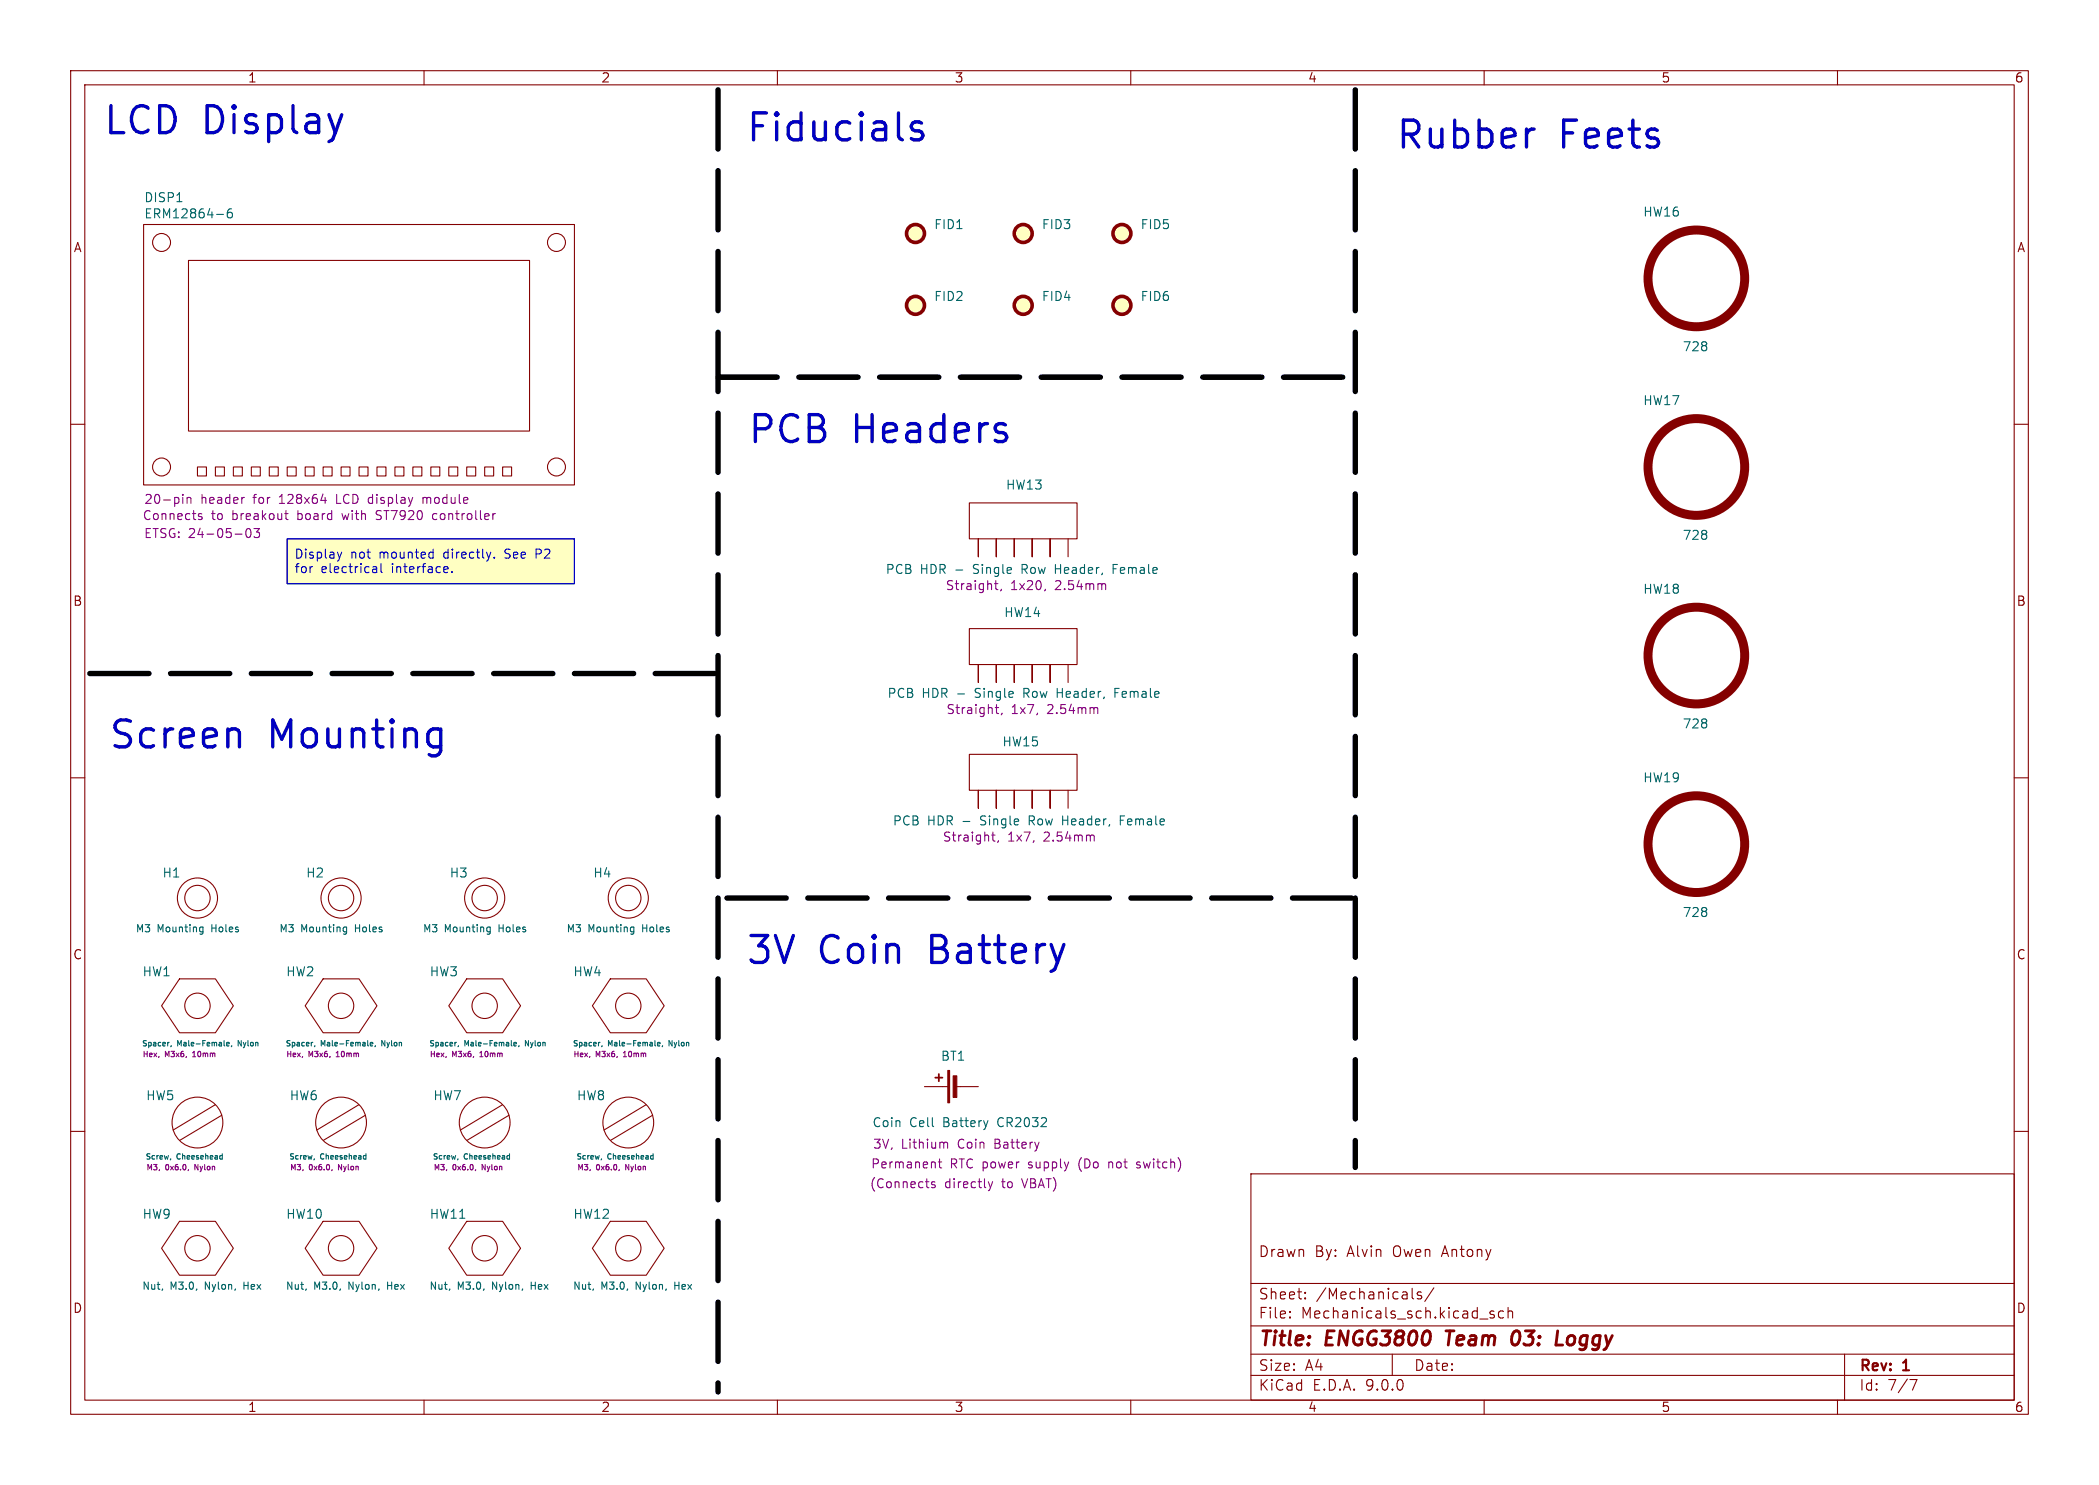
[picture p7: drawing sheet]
<svg xmlns="http://www.w3.org/2000/svg" width="297mm" height="210mm" viewBox="0 0 297 210" stroke-linecap="round" stroke-linejoin="round" font-family="sans-serif">
<g fill="none" stroke="#840000" stroke-width=".15">
<path d="M10 10h277v190h-277zM12 12h273v186h-273zM60 10v2M110 10v2M160 10v2M210 10v2M260 10v2M10 60h2M285 60h2M10 110h2M285 110h2M10 160h2"/>
<path d="M177 166h108v32h-108zM285 160h2M60 198v2M110 198v2M160 198v2M177 194.5h108M177 191.5h108M177 187.5h108M177 181.5h108M182.5 186.3h.1l-.1 .1M182.5 186.3v.1M182.5 185.5v.1"/>
<path d="M182.5 185.5h.1l-.1 .1M184.7 183.6v.1M184.7 183.6h-.1l.1 .1M184.7 182.8v.1M184.7 182.8h-.1l.1 .1M197 191.5v3M199.8 182.2v1.3l.2 .2M201.1 182.8l-.4-.1-.2 .2 .1 .2 .5 .2 .1 .1-.1 .2-.1 .1-.5-.1M202.9 182.1l-1.3 2M210 198v2M211.4 185.5l-.4-.1-.2 .2 .1 .2 .5 .2 .1 .1-.1 .2-.2 .1-.4-.1M212.7 185.5l-.4-.1-.3 .3v.4l.2 .2 .1 .1 .4-.1"/>
<path d="M213.4 185.5a.37 .37 0 0 1 .6 .1v.8M213.4 184.9v1.5M260 198v2M261 191.5v6.5M270.2 195.1h1l-.6 1.5"/>
</g>
<path d="M204.6 188.2h1.1M205.2 188.2l-.3 2M214.9 188.3a.51 .51 0 0 0-.8 .3 1.52 1.52 0 0 0 0 1.5 .51 .51 0 0 0 .8-.3M220.2 190.2h.9M221.9 189.1l-.2 .7 .2 .3" fill="none" stroke="#840000" stroke-width=".4"/>
<path d="M40.6 76.2h40.7v6.4h-40.7z" fill="#ffffc2"/>
<g fill="none" stroke="#840000" stroke-width=".15">
<path d="M20.3 31.8h61v36.8h-61zM26.7 36.8h48.2v24.2h-48.2zM27.9 66h1.3v1.3h-1.3zM30.5 66h1.2v1.3h-1.2zM33 66h1.3v1.3h-1.3zM35.6 66h1.2v1.3h-1.2zM38.1 66h1.3v1.3h-1.3zM40.6 66h1.3v1.3h-1.3zM43.2 66h1.2v1.3h-1.2zM45.7 66h1.3v1.3h-1.3zM48.3 66h1.2v1.3h-1.2zM50.8 66h1.3v1.3h-1.3z"/>
<path d="M53.3 66h1.3v1.3h-1.3zM55.9 66h1.2v1.3h-1.2zM58.4 66h1.3v1.3h-1.3zM61 66h1.2v1.3h-1.2zM63.5 66h1.3v1.3h-1.3zM66 66h1.3v1.3h-1.3zM68.6 66h1.2v1.3h-1.2zM71.1 66h1.3v1.3h-1.3zM137.2 71.1h15.2v5.1h-15.2zM138.4 76.2v2.5zM141 76.2v2.5zM143.5 76.2v2.5z"/>
<path d="M146 76.2v2.5zM148.6 76.2v2.5zM151.1 76.2v2.5M137.2 88.9h15.2v5.1h-15.2zM138.4 94v2.5zM141 94v2.5zM143.5 94v2.5zM146 94v2.5zM148.6 94v2.5zM151.1 94v2.5M137.2 106.7h15.2v5.1h-15.2zM138.4 111.8v2.5z"/>
<path d="M141 111.8v2.5zM143.5 111.8v2.5zM146 111.8v2.5zM148.6 111.8v2.5zM151.1 111.8v2.5M25.4 138.4h5.1l2.5 3.8-2.5 3.9h-5.1l-2.5-3.9zM45.7 138.4h5.1l2.5 3.8-2.5 3.9h-5.1l-2.5-3.9zM66 138.4h5.1l2.6 3.8-2.6 3.9h-5.1l-2.5-3.9zM86.4 138.4h5l2.6 3.8-2.6 3.9h-5l-2.6-3.9zM30.5 156.2l-6 3.6M31.4 157.7l-5.9 3.6M50.8 156.2l-6 3.6"/>
<path d="M51.7 157.7l-5.9 3.6M71.1 156.2l-5.9 3.6M72 157.7l-5.9 3.6M91.4 156.2l-5.9 3.6M92.3 157.7l-5.9 3.6M130.8 153.7h3.3M135.1 153.7h3.3M25.4 172.7h5.1l2.5 3.8-2.5 3.8h-5.1l-2.5-3.8zM45.7 172.7h5.1l2.5 3.8-2.5 3.8h-5.1l-2.5-3.8zM66 172.7h5.1l2.6 3.8-2.6 3.8h-5.1l-2.5-3.8zM86.4 172.7h5l2.6 3.8-2.6 3.8h-5l-2.6-3.8z"/>
<circle cx="22.9" cy="34.3" r="1.27"/>
<circle cx="78.7" cy="34.3" r="1.27"/>
<circle cx="22.9" cy="66" r="1.27"/>
<circle cx="78.7" cy="66" r="1.27"/>
<circle cx="27.9" cy="127" r="2.84"/>
<circle cx="27.9" cy="127" r="1.8"/>
<circle cx="48.3" cy="127" r="2.84"/>
<circle cx="48.3" cy="127" r="1.8"/>
<circle cx="68.6" cy="127" r="2.84"/>
<circle cx="68.6" cy="127" r="1.8"/>
<circle cx="88.9" cy="127" r="2.84"/>
<circle cx="88.9" cy="127" r="1.8"/>
<circle cx="27.9" cy="158.7" r="3.6"/>
<circle cx="27.9" cy="142.2" r="1.8"/>
<circle cx="48.3" cy="158.7" r="3.6"/>
<circle cx="48.3" cy="142.2" r="1.8"/>
<circle cx="68.6" cy="158.7" r="3.6"/>
<circle cx="68.6" cy="142.2" r="1.8"/>
<circle cx="88.9" cy="158.7" r="3.6"/>
<circle cx="88.9" cy="142.2" r="1.8"/>
<circle cx="27.9" cy="176.5" r="1.8"/>
<circle cx="48.3" cy="176.5" r="1.8"/>
<circle cx="68.6" cy="176.5" r="1.8"/>
<circle cx="88.9" cy="176.5" r="1.8"/>
</g>
<g fill="none" stroke="#006464" stroke-width=".15">
<path d="M25 28.5h.8M30.7 30.3h.9M32.8 29.5a.5 .5 0 0 0-.6 .6v.5l.1 .1 .3 .1 .2-.1 .1-.4-.1-.2-.4-.1-.2 .3M149.3 79.8v1.3M158.1 79.8h-.6v1.3M149.3 80.4h.8M149.6 97.4v1.2M149.6 98h.7M157.5 80.4h.4M157.8 98h.4M158.4 97.4h-.6v1.2M150.4 115.4v1.3"/>
<path d="M150.4 116h.7M158.5 116h.4M159.1 115.4h-.6v1.3M28.4 131.1l.3 .1M28.7 131.1v.8l-.1 .2h-.2M28.7 131.7l-.3 .1M48.8 131.1l.2 .1M49 131.1v.8l-.1 .2h-.2M49 131.7l-.2 .1M69.1 131.1l.3 .1M69.4 131.1v.8l-.1 .2h-.3M69.4 131.7l-.3 .1"/>
<path d="M89.4 131.1l.3 .1M89.7 131.1v.8l-.1 .2h-.3M89.7 131.7l-.3 .1M23.9 147.4h.1M24.2 147.9v.1M32.1 147.7l.3-.1v-.2h-.2l-.1 .1v.4h.3M32.8 147.9l-.1 .1M44.2 147.4h.1M44.6 147.9l-.1 .1M52.4 147.7l.4-.1-.1-.2h-.2l-.1 .1v.4h.3M53.1 147.9l-.1 .1M64.5 147.4h.1"/>
<path d="M64.9 147.9l-.1 .1M72.7 147.7l.4-.1-.1-.2h-.2l-.1 .1v.4h.3M73.4 147.9v.1M84.8 147.4h.1M85.2 147.9l-.1 .1M93 147.7l.4-.1v-.2h-.3l-.1 .1 .1 .4h.3M93.8 147.9l-.1 .1M139.8 158.5l-.3 .8M24.2 163.9l-.1 .1M31.2 163.4h.3M31.5 163.9h-.3M31.5 163.2v.7"/>
<path d="M44.5 163.9l-.1 .1M51.6 163.4h.2M51.8 163.9h-.2M51.8 163.2v.7M64.8 163.9l-.1 .1M71.9 163.4h.2M72.1 163.2v.7M72.1 163.9h-.2M85.1 163.9l-.1 .1M92.2 163.4h.2M92.4 163.9h-.2M92.4 163.2v.7"/>
<path d="M23 182.3v.1M34.5 181.8h.6M34.5 181.3v1M43.3 182.3v.1M54.8 181.8h.6M54.8 181.3v1M63.6 182.3v.1M75.2 181.3v1M75.2 181.8h.5M84 182.3l-.1 .1M95.5 181.8h.6M95.5 181.3v1"/>
</g>
<g fill="none" stroke="#840084" stroke-width=".15">
<path d="M25.9 69.9v.1M25.9 70.3v.9M26.5 70.3v.9M26.5 70.5l.2-.2 .3 .1v.8M28.1 73l.5 .1v.2l-.2 .2-.3-.1M28.1 72.7h.5M34.5 70.3h.1M35 74.8l.1-.1a.69 .69 0 0 1 .3 1.2l-.2 .1a.69 .69 0 0 1-.3-1.1zM35.9 74.7h.8l-.4 .5 .4 .2v.5l-.2 .1h-.4l-.2-.1M40.3 72.6h.5M40.5 72.2v1.1v.1l.3 .1M45.4 70.8h.8"/>
<path d="M53.2 73.4l.2 .1M53.2 72.4l.1 .3 .2 .1M59.9 70.3v.9M60.2 70.3l-.3 .2M61.7 72.6l-.4 .1-.1 .2 .1 .5 .4 .1M70.1 72.6l-.2 .1M140.7 82.5h.5M140.9 82.1v1.1l.1 .1 .2 .1M141 99.6v1.1l.1 .1 .2 .1M141.7 83.3l-.1 .3M147.9 83.3l-.1 .3M156.3 82.5l.1 .2v.7"/>
<path d="M140.3 118.1h.5M140.5 117.7v1.1l.1 .1h.2M140.8 100.1h.5M141.3 118.9l-.1 .2M141.8 100.8l-.1 .3M154.6 118.1l.2 .2v.6M155.2 100.1l.1 .1v.7M27.3 149.4h.4M27.3 148.9h.1M47.6 149.4h.4M47.6 148.9h.1M67.9 149.4h.4"/>
<path d="M68 148.9h-.1M88.2 149.4h.4M88.3 148.9h-.1M26.7 165.4l-.1 .2M47 165.4l-.1 .2M67.3 165.4l-.1 .2M87.6 165.4v.2M132.3 167.2l-.3-.1-.2 .2 .1 .2 .4 .1v.3h-.5M132.8 164.3h.4M132.9 163.9v1.1l.1 .1 .2 .1M133.7 161.5l.3 .1 .1 .1v.7M139.8 167.1l.3 .9"/>
<path d="M140.1 168l-.1 .3-.2 .1M140.4 167.1l-.3 .9M156.9 164.3v.9M157.1 164.3l-.2 .1M160.8 165.1l.4 .1M161.2 164.3l-.3 .1-.1 .1 .1 .2h.3"/>
</g>
<g fill="none" stroke="#840000" stroke-width="1.3">
<circle cx="240" cy="39.4" r="6.8"/>
<circle cx="240" cy="66" r="6.8"/>
<circle cx="240" cy="92.7" r="6.8"/>
<circle cx="240" cy="119.4" r="6.8"/>
</g>
<g fill="#840000" stroke="#840000" stroke-width=".15">
<path d="M134.1 151.4h.3v4.6h-.3z"/>
<path d="M134.9 152.1h.5v3.1h-.5z"/>
</g>
<path d="M132.3 152.4h1M132.8 151.9v1" fill="none" stroke="#840000" stroke-width=".25"/>
<g fill="#ffffc2" stroke="#ffffc2" stroke-width=".14">
<circle cx="129.5" cy="43.2" r="1.27"/>
<circle cx="144.8" cy="33" r="1.27"/>
<circle cx="129.5" cy="33" r="1.27"/>
<circle cx="158.7" cy="43.2" r="1.27"/>
<circle cx="144.8" cy="43.2" r="1.27"/>
<circle cx="158.7" cy="33" r="1.27"/>
</g>
<g fill="none" stroke="#840000" stroke-width=".51">
<circle cx="129.5" cy="33" r="1.27"/>
<circle cx="144.8" cy="33" r="1.27"/>
<circle cx="158.7" cy="33" r="1.27"/>
<circle cx="129.5" cy="43.2" r="1.27"/>
<circle cx="144.8" cy="43.2" r="1.27"/>
<circle cx="158.7" cy="43.2" r="1.27"/>
</g>
<path d="M101.6 12.7v184.2M191.8 12.7v152.4M101.6 53.3h88.9M12.7 95.3h88.9M102.9 127h88.9" fill="none" stroke="#000" stroke-width=".76" stroke-dasharray="8.4 3"/>
<g fill="none" stroke="#0000c2" stroke-width=".15">
<path d="M40.6 76.2h40.7v6.4h-40.7zM47.7 78.1l.3 .8M48 78.9l-.1 .3M48.3 78.1l-.3 .8M53.9 79.7v1.1l.2 .2M61.2 78.1h.1M61.3 77.7v1.2M61.3 78.9h-.1M69.9 78.8v.1M75.9 78.3h.4M76.3 77.7h-.4v1.2M52.9 80.1l.3 .1 .1 .8"/>
<path d="M53.3 80.9l-.4 .1M53.3 80.4l-.4 .1M63.3 80.9l-.1 .1M63.3 80.2l.1 .2-.6 .2M63.9 80.9v.1"/>
</g>
<path d="M48.4 16.2l-1 2.6M130.4 17.4l-.4-.2h-.5l-.4 .2-.2 .4 .2 .5 .4 .2h.5l.4 .2 .2 .4-.2 .5-.4 .2h-.7l-.4-.2M217.1 18.3h-.4l-.3 .1M142.3 61.4l.1 .3-.1 .6M33.3 103.1l.4 .2 .2 .3v2M61.3 103.1h.7l.4 .2M62.4 103.1v3.1a1.03 1.03 0 0 1-1.3 .7M62.4 105.4l-.4 .2h-.7" fill="none" stroke="#0000c2" stroke-width=".48"/>
<g font-size="5.3" fill="#0000c2">
<text x="14.5" y="19.6">LCD Display</text>
<text x="105.4" y="20.7">Fiducials</text>
<text x="197.4" y="21.7">Rubber</text>
<text x="220.7" y="21.7">Feets</text>
<text x="105.7" y="63.3">PCB</text>
<text x="120.7" y="63.3">Headers</text>
<text x="15.2" y="106.5">Screen</text>
<text x="38" y="106.5">Mounting</text>
<text x="105.4" y="137">3V</text>
<text x="115.9" y="137">Coin</text>
<text x="132" y="137">Battery</text>
</g>
<g font-size="2.8" fill="#840000">
<text x="178" y="190.9">Title:</text>
<text x="187.7" y="190.9">ENGG3800</text>
<text x="205.5" y="190.9">Team</text>
<text x="215.5" y="190.9">03:</text>
<text x="222.6" y="190.9">Loggy</text>
</g>
<g font-size="2.1" fill="#840000">
<text x="178" y="178">Drawn</text>
<text x="186" y="178">By:</text>
<text x="190.7" y="178">Alvin</text>
<text x="197.3" y="178">Owen</text>
<text x="204.3" y="178">Antony</text>
<text x="178" y="184">Sheet:</text>
<text x="186.2" y="184">/Mechanicals/</text>
<text x="178" y="186.7">File:</text>
<text x="184.1" y="186.7">Mechanicals_sch.kicad_sch</text>
<text x="178" y="196.9">KiCad</text>
<text x="178" y="194.1">Size:</text>
<text x="184.7" y="194.1">A4</text>
<text x="185.7" y="196.9">E.D.A.</text>
<text x="193.3" y="196.9">9.0.0</text>
<text x="200" y="194.1">Date:</text>
<text x="263" y="194.3">Rev:</text>
<text x="263" y="196.9">Id:</text>
<text x="267.1" y="196.9">7/7</text>
<text x="269.4" y="194.3">1</text>
</g>
<g font-size="1.8" fill="#840000">
<text x="35" y="11.9">1</text>
<text x="85" y="11.9">2</text>
<text x="135" y="11.9">3</text>
<text x="185" y="11.9">4</text>
<text x="235" y="11.9">5</text>
<text x="285" y="11.9">6</text>
<text x="10.3" y="35.9">A</text>
<text x="285.3" y="35.9">A</text>
<text x="10.3" y="85.9">B</text>
<text x="285.3" y="85.9">B</text>
<text x="10.3" y="135.9">C</text>
<text x="285.3" y="135.9">C</text>
<text x="10.3" y="185.9">D</text>
<text x="285.3" y="185.9">D</text>
<text x="35" y="199.9">1</text>
<text x="85" y="199.9">2</text>
<text x="135" y="199.9">3</text>
<text x="185" y="199.9">4</text>
<text x="235" y="199.9">5</text>
<text x="285" y="199.9">6</text>
</g>
<g font-size="1.8" fill="#006464">
<text x="20.3" y="28.8">DISP1</text>
<text x="20.3" y="31.1">ERM12864-6</text>
<text x="132.1" y="32.6">FID1</text>
<text x="147.3" y="32.6">FID3</text>
<text x="161.3" y="32.6">FID5</text>
<text x="232.4" y="30.8">HW16</text>
<text x="132.1" y="42.8">FID2</text>
<text x="147.3" y="42.8">FID4</text>
<text x="161.3" y="42.8">FID6</text>
<text x="238" y="49.9">728</text>
<text x="232.4" y="57.5">HW17</text>
<text x="142.2" y="69.4">HW13</text>
<text x="238" y="76.6">728</text>
<text x="125.2" y="81.4">PCB</text>
<text x="130.2" y="81.4">HDR -</text>
<text x="145" y="81.4">Row</text>
<text x="150" y="81.4">Header,</text>
<text x="158.3" y="81.4">Female</text>
<text x="142" y="87.5">HW14</text>
<text x="232.4" y="84.2">HW18</text>
<text x="125.5" y="98.9">PCB</text>
<text x="130.5" y="98.9">HDR -</text>
<text x="145.3" y="98.9">Row</text>
<text x="150.2" y="98.9">Header,</text>
<text x="158.6" y="98.9">Female</text>
<text x="141.7" y="105.8">HW15</text>
<text x="238" y="103.2">728</text>
<text x="232.4" y="110.8">HW19</text>
<text x="126.2" y="116.9">PCB</text>
<text x="131.2" y="116.9">HDR -</text>
<text x="139" y="116.9">Single</text>
<text x="146" y="116.9">Row</text>
<text x="151" y="116.9">Header,</text>
<text x="159.3" y="116.9">Female</text>
<text x="22.9" y="124.3">H1</text>
<text x="43.2" y="124.3">H2</text>
<text x="63.5" y="124.3">H3</text>
<text x="83.9" y="124.3">H4</text>
<text x="238" y="129.9">728</text>
<text x="20.1" y="138.3">HW1</text>
<text x="40.4" y="138.3">HW2</text>
<text x="60.7" y="138.3">HW3</text>
<text x="81" y="138.3">HW4</text>
<text x="20.6" y="155.8">HW5</text>
<text x="40.9" y="155.8">HW6</text>
<text x="61.2" y="155.8">HW7</text>
<text x="81.5" y="155.8">HW8</text>
<text x="133" y="150.2">BT1</text>
<text x="123.4" y="159.6">Coin</text>
<text x="128.7" y="159.6">Cell</text>
<text x="133.6" y="159.6">Battery</text>
<text x="141.4" y="159.6">CR2032</text>
<text x="20.1" y="172.6">HW9</text>
<text x="40.4" y="172.6">HW10</text>
<text x="60.7" y="172.6">HW11</text>
<text x="81" y="172.6">HW12</text>
</g>
<g font-size="1.8" fill="#840084">
<text x="20.3" y="71.5">20-pin</text>
<text x="28.4" y="71.5">header</text>
<text x="36" y="71.5">for</text>
<text x="39.8" y="71.5">128x64</text>
<text x="48" y="71.5">LCD display</text>
<text x="60.7" y="71.5">module</text>
<text x="20.1" y="73.8">Connects</text>
<text x="20.5" y="76.3">ETSG: 24-05-03</text>
<text x="29.9" y="73.8">to</text>
<text x="33" y="73.8">breakout</text>
<text x="42.4" y="73.8">board</text>
<text x="48.9" y="73.8">with</text>
<text x="53.9" y="73.8">ST7920</text>
<text x="62.1" y="73.8">controller</text>
<text x="133.7" y="83.7">Straight,</text>
<text x="138" y="81.4">Single</text>
<text x="143" y="83.7">1x20,</text>
<text x="149.4" y="83.7">2.54mm</text>
<text x="133.8" y="101.2">Straight,</text>
<text x="138.3" y="98.9">Single</text>
<text x="143.1" y="101.2">1x7,</text>
<text x="148.3" y="101.2">2.54mm</text>
<text x="133.3" y="119.2">Straight,</text>
<text x="142.6" y="119.2">1x7,</text>
<text x="147.8" y="119.2">2.54mm</text>
<text x="123.2" y="165.5">Permanent</text>
<text x="123.5" y="162.7">3V,</text>
<text x="127.5" y="162.7">Lithium</text>
<text x="134.4" y="165.5">RTC power</text>
<text x="135.7" y="162.7">Coin</text>
<text x="141" y="162.7">Battery</text>
<text x="145.8" y="165.5">supply</text>
<text x="153.1" y="165.5">(Do</text>
<text x="157.5" y="165.5">not</text>
<text x="161.7" y="165.5">switch)</text>
<text x="123" y="168.2">(Connects</text>
<text x="133.7" y="168.2">directly</text>
<text x="141.9" y="168.2">to</text>
<text x="144.9" y="168.2">VBAT)</text>
</g>
<g font-size="1.8" fill="#0000c2">
<text x="41.6" y="79.2">Display</text>
<text x="41.6" y="81.3">for</text>
<text x="45.4" y="81.3">electrical</text>
<text x="49.6" y="79.2">not</text>
<text x="53.8" y="79.2">mounted</text>
<text x="55.5" y="81.3">interface.</text>
<text x="63.1" y="79.2">directly.</text>
<text x="71.9" y="79.2">See</text>
<text x="76.5" y="79.2">P2</text>
</g>
<g font-size="1.4" fill="#006464">
<text x="19.1" y="132.1">M3</text>
<text x="22.3" y="132.1">Mounting</text>
<text x="30.1" y="132.1">Holes</text>
<text x="39.4" y="132.1">M3</text>
<text x="42.6" y="132.1">Mounting</text>
<text x="50.4" y="132.1">Holes</text>
<text x="59.8" y="132.1">M3</text>
<text x="62.9" y="132.1">Mounting</text>
<text x="70.8" y="132.1">Holes</text>
<text x="80.1" y="132.1">M3</text>
<text x="83.2" y="132.1">Mounting</text>
<text x="91.1" y="132.1">Holes</text>
<text x="20" y="182.6">Nut,</text>
<text x="24.1" y="182.6">M3.0,</text>
<text x="29.2" y="182.6">Nylon,</text>
<text x="34.9" y="182.6">Hex</text>
<text x="40.3" y="182.6">Nut,</text>
<text x="44.4" y="182.6">M3.0,</text>
<text x="49.5" y="182.6">Nylon,</text>
<text x="55.2" y="182.6">Hex</text>
<text x="60.7" y="182.6">Nut,</text>
<text x="64.7" y="182.6">M3.0,</text>
<text x="69.8" y="182.6">Nylon,</text>
<text x="75.6" y="182.6">Hex</text>
<text x="81" y="182.6">Nut,</text>
<text x="85.1" y="182.6">M3.0,</text>
<text x="90.2" y="182.6">Nylon,</text>
<text x="95.9" y="182.6">Hex</text>
</g>
<g font-size="1.1" fill="#006464">
<text x="20" y="148.2">Spacer,</text>
<text x="25.1" y="148.2">Male-Female,</text>
<text x="34" y="148.2">Nylon</text>
<text x="40.3" y="148.2">Spacer,</text>
<text x="45.4" y="148.2">Male-Female,</text>
<text x="54.3" y="148.2">Nylon</text>
<text x="60.6" y="148.2">Spacer,</text>
<text x="65.8" y="148.2">Male-Female,</text>
<text x="74.6" y="148.2">Nylon</text>
<text x="80.9" y="148.2">Spacer,</text>
<text x="86.1" y="148.2">Male-Female,</text>
<text x="94.9" y="148.2">Nylon</text>
<text x="20.5" y="164.2">Screw,</text>
<text x="25" y="164.2">Cheesehead</text>
<text x="40.8" y="164.2">Screw,</text>
<text x="45.4" y="164.2">Cheesehead</text>
<text x="61.1" y="164.2">Screw,</text>
<text x="65.7" y="164.2">Cheesehead</text>
<text x="81.4" y="164.2">Screw,</text>
<text x="86" y="164.2">Cheesehead</text>
</g>
<g font-size="1.1" fill="#840084">
<text x="20.1" y="149.7">Hex,</text>
<text x="23.4" y="149.7">M3x6,</text>
<text x="27.6" y="149.7">10mm</text>
<text x="40.4" y="149.7">Hex,</text>
<text x="43.7" y="149.7">M3x6,</text>
<text x="47.9" y="149.7">10mm</text>
<text x="60.7" y="149.7">Hex,</text>
<text x="64" y="149.7">M3x6,</text>
<text x="68.2" y="149.7">10mm</text>
<text x="81" y="149.7">Hex,</text>
<text x="84.3" y="149.7">M3x6,</text>
<text x="88.5" y="149.7">10mm</text>
<text x="20.6" y="165.7">M3,</text>
<text x="23.4" y="165.7">0x6.0,</text>
<text x="27.9" y="165.7">Nylon</text>
<text x="40.9" y="165.7">M3,</text>
<text x="43.8" y="165.7">0x6.0,</text>
<text x="48.2" y="165.7">Nylon</text>
<text x="61.2" y="165.7">M3,</text>
<text x="64.1" y="165.7">0x6.0,</text>
<text x="68.5" y="165.7">Nylon</text>
<text x="81.6" y="165.7">M3,</text>
<text x="84.4" y="165.7">0x6.0,</text>
<text x="88.8" y="165.7">Nylon</text>
</g>
</svg>
